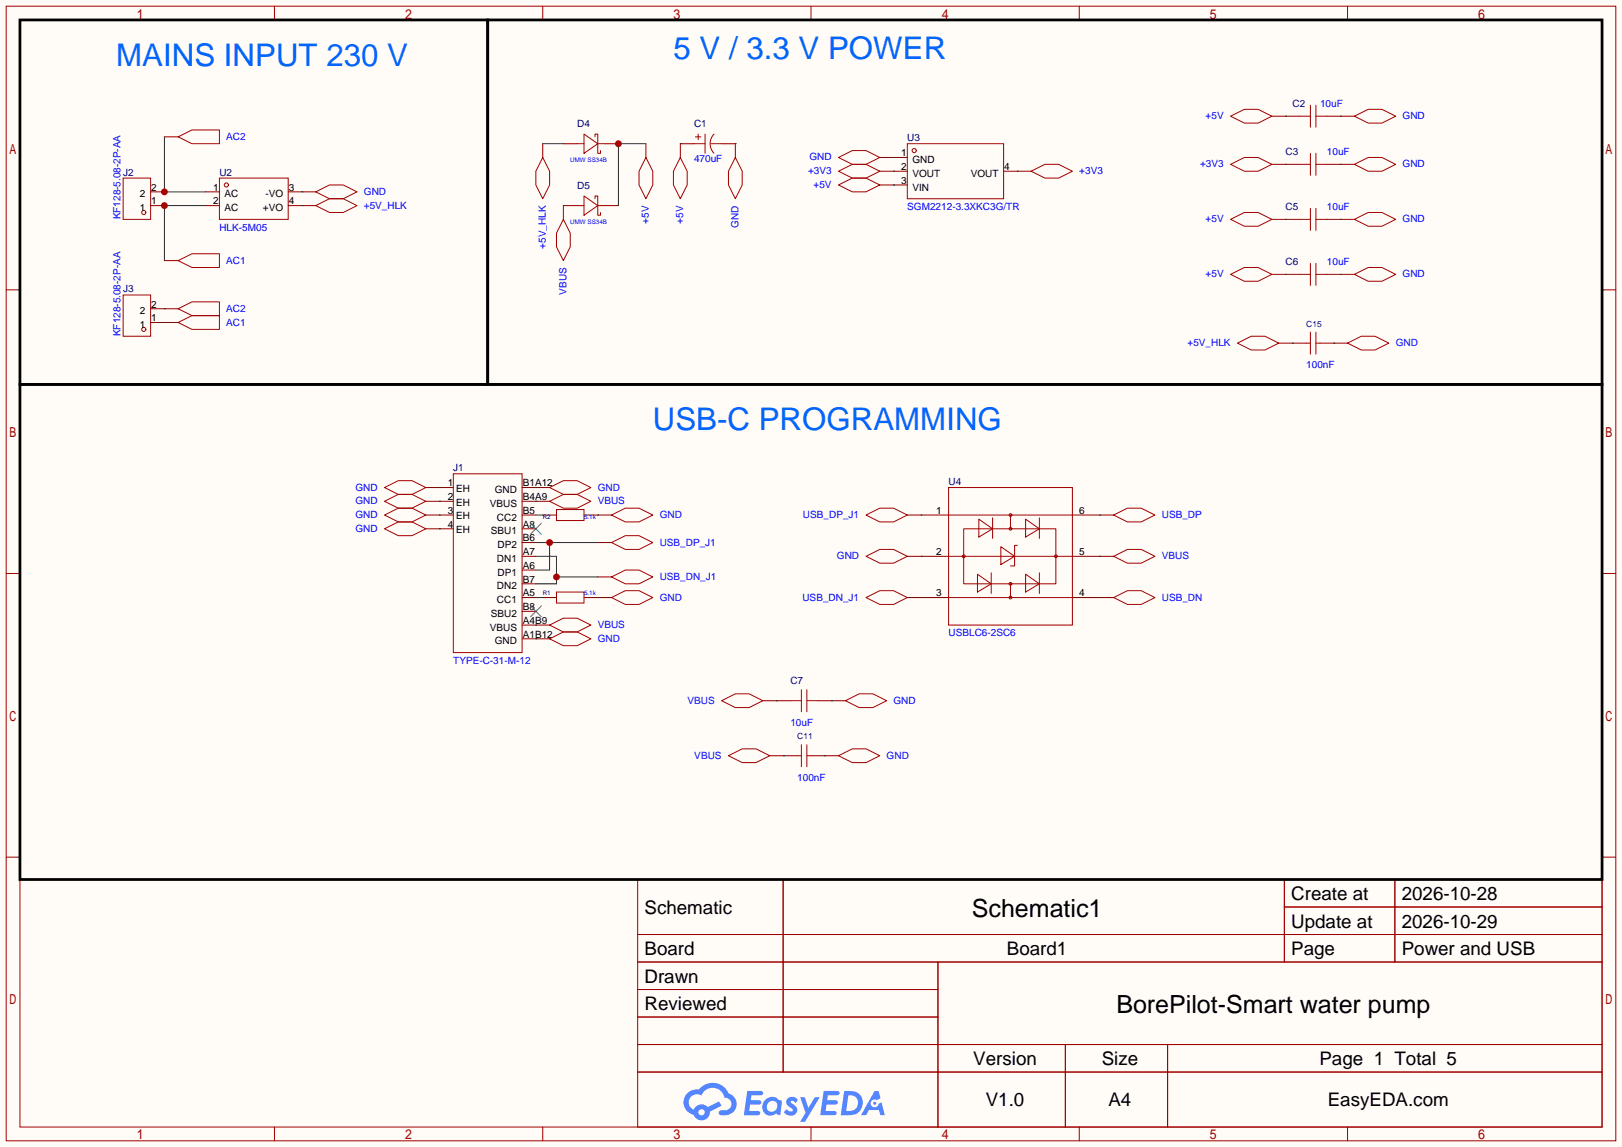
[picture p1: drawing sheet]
<svg xmlns="http://www.w3.org/2000/svg" width="299mm" height="212mm" viewBox="0 0 299 212" stroke-linecap="round" stroke-linejoin="round" font-family="sans-serif">
<path d="M0 0h299.5v211.8h-299.5z" fill="#fffcf7"/>
<g fill="none" stroke="#a10000" stroke-width=".18">
<path d="M1.1 1.1h297.2v209.6h-297.2zM3.7 3.7h292.1v204.5h-292.1zM50.7 1.1v2.6M100.2 1.1v2.6M149.7 1.1v2.6M199.3 1.1v2.6M248.8 1.1v2.6M1.1 53.5h2.6M295.8 53.5h2.5M1.1 105.9h2.6M295.8 105.9h2.5M1.1 158.3h2.6"/>
<path d="M295.8 158.3h2.5M117.7 162.4h178.1v45.8h-178.1zM117.7 172.6h178.1M117.7 177.7h178.1M144.6 162.4v35.6M173.2 177.7v30.5M237.1 162.4v15.3M237.1 167.5h58.7M257.5 162.4v15.3M117.7 182.8h55.5M117.7 192.9h178.1M117.7 187.8h55.5"/>
<path d="M117.7 198h178.1M196.7 192.9v15.3M215.6 192.9v15.3M50.7 208.2v2.5M100.2 208.2v2.5M149.7 208.2v2.5M199.3 208.2v2.5M248.8 208.2v2.5"/>
</g>
<g fill="#5487ff">
<path d="M145.5 202.8a1.3 1.3 0 0 1 1.8 .3l-.4 .6a.54 .54 0 0 0-.9-.2l.1 .2a1.58 1.58 0 0 1 1.1 1.6 1.43 1.43 0 0 1-2.5 .1l.5-.6a.64 .64 0 0 0 .5 .5 .64 .64 0 0 0 .7-.3l-.2-.2a1.6 1.6 0 0 1-1-1.6z"/>
<path d="M147.7 202.7h.9l.7 1.9 1.1-1.9h.9l-2.7 4.5h-.9l1-1.7z"/>
<path d="M138 201.5h1.6a1.31 1.31 0 0 1 1.2 .2 .4 .4 0 0 1-.3 .6h-1.8l-.1 .9h1.6a.4 .4 0 0 1 .4 .4 .4 .4 0 0 1-.4 .4h-1.7l-.2 1.2h.8a1.23 1.23 0 0 1 1.2 .2 .39 .39 0 0 1-.3 .6h-2.7z"/>
<path d="M152.1 201.5h1.6a1.32 1.32 0 0 1 1.3 .2 .39 .39 0 0 1-.4 .6h-1.7l-.2 .9h1.7a.4 .4 0 0 1 .3 .4 .4 .4 0 0 1-.4 .4h-1.7l-.2 1.2h.8a1.23 1.23 0 0 1 1.2 .2 .39 .39 0 0 1-.3 .6h-2.7z"/>
<path d="M161.5 201.5h.7l.4 1.3-.7 .4a.75 .75 0 0 0-1.1 .3 .75 .75 0 0 0 .5 1 .75 .75 0 0 0 .9-.6l.6-.3 .6 2.4h-.9l-.2-1h-1.9l-.5 1h-.9z"/>
<path d="M155.9 201.5l-.7 4.5h1.5a2.27 2.27 0 0 0 2.6-2.3 2.27 2.27 0 0 0-2.7-2.2zM156.6 202.3a1.5 1.5 0 0 1 1.8 1.5 1.5 1.5 0 0 1-1.9 1.4h-.3z"/>
<path d="M141.3 203.1a1.62 1.62 0 0 0-.4 2.1 1.62 1.62 0 0 0 2 .7l.4-.3 .3 .3 .5 .1 .3-2.5-.2-.3h-.4a1.58 1.58 0 0 0-2.5-.1zM141.9 203.6a.99 .99 0 0 1 1.6 .3 .99 .99 0 0 1-.9 1.4 .94 .94 0 0 1-1-.5 .94 .94 0 0 1 .3-1.2z"/>
<path d="M126.9 201.9a2.37 2.37 0 0 0 1.2 4 1.54 1.54 0 0 0 1.7 1 1.54 1.54 0 0 0 1.3-1.6l2.1-1.1-.5-.8-2 1.1a1.57 1.57 0 0 0-2.6 .4 1.5 1.5 0 0 1-.8-2.1 1.5 1.5 0 0 1 2.2-.5 2.23 2.23 0 0 1 2.3-1.4 2.23 2.23 0 0 1 2 1.8 1.16 1.16 0 0 1 1.2 1.1 1.16 1.16 0 0 1-1 1.3h-.7a.47 .47 0 0 0-.6 .3 .47 .47 0 0 0 .4 .6 2.23 2.23 0 0 0 2.3-.7 2.23 2.23 0 0 0 .4-2.3 2.16 2.16 0 0 0-1.3-1.1 3.2 3.2 0 0 0-5.4-.7l-1.2 .1zM129 205.4a.58 .58 0 0 1 1.1 0 .58 .58 0 0 1-1.1 0z"/>
<circle cx="161.5" cy="203.8" r=".28"/>
</g>
<g fill="none" stroke="#a10000" stroke-width=".18">
<path d="M241.9 19.4v4.1M243 19.4v4.1M22.7 32.9h5.1v7.6h-5.1zM40.5 32.9h12.7v7.6h-12.7zM58.3 35.4l2.5-1.2h2.6l2.5 1.2-2.5 1.3h-2.6zM58.3 38l2.5-1.3h2.6l2.5 1.3-2.5 1.2h-2.6zM106.6 26.5h1.2M106.6 38h1.2M107.8 24.8l2.6 1.7-2.6 1.8zM107.8 36.2l2.6 1.8-2.6 1.8zM109.9 25.3v-.5h.5v3.5h.5v-.5M109.9 36.7v-.5h.5v3.6h.5v-.6"/>
<path d="M110.4 26.5h1.2M110.4 38h1.2M128.1 26.5h2.1M128.4 25.3h1M128.9 24.8v1M130.2 24.8v3.5M131.2 26.5h2M131.8 24.8a2.54 2.54 0 0 0 0 3.5M167.5 26.5h17.8v10.2h-17.8zM239.9 21.5h2M239.9 30.4h2M241.9 28.3v4.1"/>
<path d="M241.9 38.5v4M243 21.5h2M243 28.3v4.1M243 38.5v4M243 30.4h2M22.7 54.5h5.1v7.6h-5.1zM239.9 50.7h2M239.9 40.5h2M241.9 48.6v4.1M243 48.6v4.1M243 50.7h2M243 40.5h2"/>
<path d="M241.2 63.4h.7M241.9 61.3v4.1M243 61.3v4.1M243 63.4h.7M83.7 87.5h12.7v33h-12.7zM102.7 94.1h5.1v2h-5.1zM175.1 90h22.9v25.4h-22.9zM175.1 95.1h22.9M177.9 97.7h17v10.1h-17zM180.7 95.9l2.6 1.8-2.6 1.5zM183.3 95.6v3.8M186.6 95.1v2.6"/>
<path d="M189.4 95.9l2.5 1.8-2.5 1.5zM191.9 95.6v3.8M102.7 109.3h5.1v2.1h-5.1zM175.1 110.4h22.9M175.1 102.7h22.9M180.5 106l2.5 1.8-2.5 1.5zM183 105.8v3.8M184.8 101l2.5 1.7-2.5 1.6zM186.6 107.8v2.6M187.8 100.7h-.5v3.8h-.7M189.4 106l2.5 1.8-2.5 1.5zM191.9 105.8v3.8"/>
<path d="M145.9 129.4h2.1M147.2 139.6h.8M148 127.4v4M148 137.5v4.1M149 129.4h2M149 127.4v4M149 137.5v4.1M149 139.6h.7"/>
<circle cx="26.5" cy="39.2" r=".38"/>
<circle cx="41.8" cy="34.2" r=".38"/>
<circle cx="168.8" cy="27.8" r=".38"/>
<circle cx="26.5" cy="60.8" r=".38"/>
<circle cx="186.6" cy="95.1" r=".25"/>
<circle cx="186.6" cy="97.7" r=".25"/>
<circle cx="177.9" cy="102.7" r=".25"/>
<circle cx="186.6" cy="107.8" r=".25"/>
<circle cx="186.6" cy="110.4" r=".25"/>
<circle cx="194.9" cy="102.7" r=".25"/>
</g>
<g fill="none" stroke="#870000" stroke-width=".18">
<path d="M27.8 38h2.6M27.8 35.4h2.6M38 38h2.5M38 35.4h2.5M53.2 38h5.1M53.2 35.4h5.1M104 38h2.6M104 26.5h2.6M111.6 38h2.6M111.6 26.5h2.6M125.6 26.5h2.5M133.2 26.5h2.6"/>
<path d="M165 31.6h2.5M165 34.2h2.5M165 29.1h2.5M185.3 31.6h2.5M237.4 21.5h2.5M237.4 30.4h2.5M245 21.5h2.5M245 30.4h2.5M27.8 59.6h2.6M27.8 57h2.6M237.4 50.7h2.5M237.4 40.5h2.5"/>
<path d="M245 50.7h2.5M245 40.5h2.5M238.6 63.4h2.6M243.7 63.4h2.6M81.2 97.7h2.5M81.2 95.1h2.5M81.2 92.6h2.5M81.2 90h2.5M96.4 97.7h2.5M96.4 95.1h2.5M96.4 92.6h2.5M96.4 90h2.5"/>
<path d="M100.2 95.1h2.5M107.8 95.1h2.6M170.1 95.1h5M198 95.1h5.1M96.4 118h2.5M96.4 115.4h2.5M96.4 112.9h2.5M96.4 110.4h2.5M96.4 107.8h2.5M96.4 105.3h2.5M96.4 102.7h2.5M96.4 100.2h2.5"/>
<path d="M100.2 110.4h2.5M107.8 110.4h2.6M170.1 110.4h5M170.1 102.7h5M198 110.4h5.1M198 102.7h5.1M143.4 129.4h2.5M144.7 139.6h2.5M149.7 139.6h2.6M151 129.4h2.5"/>
</g>
<path d="M97.9 96.6l2 2.1M99.9 96.6l-2 2.1M97.9 111.9l2 2M99.9 111.9l-2 2" fill="none" stroke="#3c3" stroke-width=".18"/>
<path d="M30.4 25.3v10.1h7.6M55.8 35.4h.1M55.8 38h.1" fill="none" stroke="#008700" stroke-width=".18"/>
<circle cx="30.4" cy="35.4" r=".63" fill="#c00"/>
<path d="M38 38h-7.6v10.1" fill="none" stroke="#008700" stroke-width=".18"/>
<circle cx="30.4" cy="38" r=".63" fill="#c00"/>
<path d="M30.4 25.3h2.5M119.3 26.5v2.6M30.4 57h2.5M30.4 59.6h2.5M30.4 48.1h2.5" fill="none" stroke="#870000" stroke-width=".18"/>
<path d="M32.9 25.3l2.5-1.3h5.1v2.5h-5.1zM119.3 29.1l1.2 2.5v2.6l-1.2 2.5-1.3-2.5v-2.6zM32.9 57l2.5-1.2h5.1v2.5h-5.1zM32.9 59.6l2.5-1.3h5.1v2.5h-5.1zM32.9 48.1l2.5-1.2h5.1v2.5h-5.1z" fill="none" stroke="#a10000" stroke-width=".18"/>
<path d="M119.3 26.5h-5.1v11.5M30.4 57h.1M30.4 59.6h.1" fill="none" stroke="#008700" stroke-width=".18"/>
<path d="M3.7 3.7h86.3v67.3h-86.3z" fill="none" stroke="#000" stroke-width=".51"/>
<circle cx="114.2" cy="26.5" r=".63" fill="#c00"/>
<g fill="none" stroke="#870000" stroke-width=".18">
<path d="M100.2 26.5v2.6M104 38v2.5M125.6 26.5v2.6M135.8 26.5v2.6M162.4 34.2h2.6M162.4 29.1h2.6M234.8 21.5h2.6M247.5 21.5h2.6M247.5 30.4h2.6M234.8 50.7h2.6M234.8 40.5h2.6M247.5 50.7h2.6"/>
<path d="M247.5 40.5h2.6M236.1 63.4h2.5M246.3 63.4h2.5M78.6 95.1h2.6M78.6 97.7h2.6M78.6 92.6h2.6M78.6 90h2.6M98.9 92.6h2.6M98.9 90h2.6M110.4 95.1h2.5M98.9 118h2.6M98.9 115.4h2.6"/>
<path d="M110.4 110.4h2.5M167.5 102.7h2.6M203.1 102.7h2.5M140.8 129.4h2.6M142.1 139.6h2.6M152.3 139.6h2.5M153.5 129.4h2.6"/>
</g>
<g fill="none" stroke="#a10000" stroke-width=".18">
<path d="M100.2 29.1l1.3 2.5v2.6l-1.3 2.5-1.3-2.5v-2.6zM125.6 29.1l1.3 2.5v2.6l-1.3 2.5-1.3-2.5v-2.6zM135.8 29.1l1.2 2.5v2.6l-1.2 2.5-1.3-2.5v-2.6zM154.8 34.2l2.6-1.3h2.5l2.5 1.3-2.5 1.2h-2.5zM154.8 29.1l2.6-1.3h2.5l2.5 1.3-2.5 1.3h-2.5zM227.2 21.5l2.5-1.3h2.6l2.5 1.3-2.5 1.2h-2.6zM250.1 30.4l2.5-1.3h2.5l2.6 1.3-2.6 1.2h-2.5zM250.1 21.5l2.5-1.3h2.5l2.6 1.3-2.6 1.2h-2.5zM104 40.5l1.3 2.6v2.5l-1.3 2.5-1.3-2.5v-2.5zM227.2 40.5l2.5-1.3h2.6l2.5 1.3-2.5 1.3h-2.6zM227.2 50.7l2.5-1.3h2.6l2.5 1.3-2.5 1.2h-2.6zM250.1 50.7l2.5-1.3h2.5l2.6 1.3-2.6 1.2h-2.5z"/>
<path d="M250.1 40.5l2.5-1.3h2.5l2.6 1.3-2.6 1.3h-2.5zM228.5 63.4l2.5-1.3h2.6l2.5 1.3-2.5 1.2h-2.6zM248.8 63.4l2.5-1.3h2.6l2.5 1.3-2.5 1.2h-2.6zM71 97.7l2.5-1.3h2.6l2.5 1.3-2.5 1.2h-2.6zM71 92.6l2.5-1.3h2.6l2.5 1.3-2.5 1.3h-2.6zM71 90l2.5-1.2h2.6l2.5 1.2-2.5 1.3h-2.6zM71 95.1l2.5-1.2h2.6l2.5 1.2-2.5 1.3h-2.6zM101.5 90l2.5-1.2h2.6l2.5 1.2-2.5 1.3h-2.6zM101.5 92.6l2.5-1.3h2.6l2.5 1.3-2.5 1.3h-2.6zM112.9 95.1l2.5-1.2h2.6l2.5 1.2-2.5 1.3h-2.6zM101.5 118l2.5-1.3h2.6l2.5 1.3-2.5 1.3h-2.6zM101.5 115.4l2.5-1.2h2.6l2.5 1.2-2.5 1.3h-2.6z"/>
<path d="M112.9 110.4l2.5-1.3h2.6l2.5 1.3-2.5 1.2h-2.6zM159.9 102.7l2.5-1.2h2.6l2.5 1.2-2.5 1.3h-2.6zM205.6 102.7l2.6-1.2h2.5l2.5 1.2-2.5 1.3h-2.5zM133.2 129.4l2.6-1.3h2.5l2.5 1.3-2.5 1.3h-2.5zM134.5 139.6l2.5-1.3h2.6l2.5 1.3-2.5 1.2h-2.6zM154.8 139.6l2.6-1.3h2.5l2.5 1.3-2.5 1.2h-2.5zM156.1 129.4l2.5-1.3h2.6l2.5 1.3-2.5 1.3h-2.6z"/>
</g>
<g fill="none" stroke="#008700" stroke-width=".18">
<path d="M100.2 26.5h3.8M104 38h.1M125.6 26.5h.1M135.8 26.5h.1M165 29.1h.1M165 34.2h.1M237.4 21.5h.1M247.5 21.5h.1M247.5 30.4h.1M237.4 40.5h.1M237.4 50.7h.1M247.5 40.5h.1"/>
<path d="M247.5 50.7h.1M238.6 63.4h.1M246.3 63.4h.1M81.2 90h.1M81.2 92.6h.1M81.2 95.1h.1M81.2 97.7h.1M98.9 92.6h.1M98.9 90h.1M98.9 95.1h1.3M110.4 95.1h.1M98.9 118h.1"/>
<path d="M98.9 115.4h.1M98.9 110.4h1.3M98.9 100.2h11.5M101.5 100.2v5.1h-2.6M110.4 110.4h.1M203.1 102.7h.1"/>
</g>
<path d="M90 3.7h205.8v67.3h-205.8z" fill="none" stroke="#000" stroke-width=".51"/>
<circle cx="101.5" cy="100.2" r=".63" fill="#c00"/>
<path d="M98.9 102.7h3.8v5.1h-3.8M102.7 106.6h7.7" fill="none" stroke="#008700" stroke-width=".18"/>
<circle cx="102.7" cy="106.6" r=".63" fill="#c00"/>
<path d="M162.4 31.6h2.6M187.8 31.6h2.6M234.8 30.4h2.6M167.5 95.1h2.6M203.1 95.1h2.5M110.4 100.2h2.5M110.4 106.6h2.5M167.5 110.4h2.6M203.1 110.4h2.5" fill="none" stroke="#870000" stroke-width=".18"/>
<path d="M154.8 31.6l2.6-1.2h2.5l2.5 1.2-2.5 1.3h-2.5zM190.4 31.6l2.5-1.2h2.6l2.5 1.2-2.5 1.3h-2.6zM227.2 30.4l2.5-1.3h2.6l2.5 1.3-2.5 1.2h-2.6zM159.9 95.1l2.5-1.2h2.6l2.5 1.2-2.5 1.3h-2.6zM205.6 95.1l2.6-1.2h2.5l2.5 1.2-2.5 1.3h-2.5zM112.9 100.2l2.5-1.3h2.6l2.5 1.3-2.5 1.3h-2.6zM112.9 106.6l2.5-1.3h2.6l2.5 1.3-2.5 1.2h-2.6zM159.9 110.4l2.5-1.3h2.6l2.5 1.3-2.5 1.2h-2.6zM205.6 110.4l2.6-1.3h2.5l2.5 1.3-2.5 1.2h-2.5z" fill="none" stroke="#a10000" stroke-width=".18"/>
<path d="M165 31.6h.1M187.8 31.6h.1M237.4 30.4h.1M170.1 95.1h.1M203.1 95.1h.1M170.1 110.4h.1M170.1 102.7h.1M203.1 110.4h.1M143.4 129.4h.1M144.7 139.6h.1M152.3 139.6h.1M153.5 129.4h.1" fill="none" stroke="#008700" stroke-width=".18"/>
<path d="M3.7 71h292.1v91.4h-292.1z" fill="none" stroke="#000" stroke-width=".51"/>
<g font-size="5.8" fill="#06f">
<text x="124.3" y="10.8">5 V / 3.3 V POWER</text>
<text x="21.5" y="12.1">MAINS INPUT 230 V</text>
<text x="120.5" y="79.4">USB-C PROGRAMMING</text>
</g>
<g font-size="4.6">
<text x="179.4" y="169.4">Schematic1</text>
<text x="206.1" y="187.1">BorePilot-Smart water pump</text>
</g>
<g font-size="3.5">
<text x="238.4" y="166.2">Create at</text>
<text x="258.8" y="166.2">2026-10-28</text>
<text x="119" y="168.8">Schematic</text>
<text x="238.4" y="171.3">Update at</text>
<text x="258.8" y="171.3">2026-10-29</text>
<text x="119" y="176.4">Board</text>
<text x="185.9" y="176.4">Board1</text>
<text x="238.4" y="176.4">Page</text>
<text x="258.8" y="176.4">Power and USB</text>
<text x="119" y="181.5">Drawn</text>
<text x="119" y="186.6">Reviewed</text>
<text x="179.7" y="196.7">Version</text>
<text x="203.4" y="196.7">Size</text>
<text x="243.6" y="196.7">Page 1 Total 5</text>
<text x="182" y="204.3">V1.0</text>
<text x="204.7" y="204.3">A4</text>
<text x="245.1" y="204.3">EasyEDA.com</text>
</g>
<g font-size="1.8" fill="#000080">
<text x="106.6" y="23.5">D4</text>
<text x="128.1" y="23.5">C1</text>
<text x="238.6" y="19.7">C2</text>
<text x="167.5" y="26.1">U3</text>
<text x="237.4" y="28.6">C3</text>
<text x="22.7" y="32.4">J2</text>
<text x="40.5" y="32.4">U2</text>
<text x="106.6" y="35">D5</text>
<text x="237.4" y="38.8">C5</text>
<text x="237.4" y="48.9">C6</text>
<text x="22.7" y="54">J3</text>
<text x="83.7" y="87">J1</text>
<text x="175.1" y="89.6">U4</text>
<text x="145.9" y="126.4">C7</text>
</g>
<g font-size="1.8" fill="#00f">
<text x="222.6" y="22">+5V</text>
<text x="243.7" y="19.7">10uF</text>
<text x="259" y="22">GND</text>
<text x="41.8" y="25.8">AC2</text>
<text x="128.1" y="29.9">470uF</text>
<text x="149.4" y="29.6">GND</text>
<text x="245" y="28.6">10uF</text>
<text x="67.2" y="36">GND</text>
<text x="149.2" y="32.2">+3V3</text>
<text x="150.2" y="34.7">+5V</text>
<text x="199.3" y="32.2">+3V3</text>
<text x="221.6" y="30.9">+3V3</text>
<text x="259" y="30.9">GND</text>
<text x="22.3" y="40.5" transform="rotate(-90 22.3 40.5)">KF128-5.08-2P-AA</text>
<text x="67.2" y="38.5">+5V_HLK</text>
<text x="119.8" y="41.3" transform="rotate(-90 119.8 41.3)">+5V</text>
<text x="126.2" y="41.3" transform="rotate(-90 126.2 41.3)">+5V</text>
<text x="167.5" y="38.8">SGM2212-3.3XKC3G/TR</text>
<text x="222.6" y="41.1">+5V</text>
<text x="245" y="38.8">10uF</text>
<text x="259" y="41.1">GND</text>
<text x="40.5" y="42.6">HLK-5M05</text>
<text x="100.8" y="45.9" transform="rotate(-90 100.8 45.9)">+5V_HLK</text>
<text x="136.3" y="42.1" transform="rotate(-90 136.3 42.1)">GND</text>
<text x="41.8" y="48.7">AC1</text>
<text x="222.6" y="51.2">+5V</text>
<text x="245" y="48.9">10uF</text>
<text x="259" y="51.2">GND</text>
<text x="41.8" y="57.6">AC2</text>
<text x="104.6" y="54.4" transform="rotate(-90 104.6 54.4)">VBUS</text>
<text x="22.3" y="62.1" transform="rotate(-90 22.3 62.1)">KF128-5.08-2P-AA</text>
<text x="41.8" y="60.1">AC1</text>
<text x="219.2" y="63.9">+5V_HLK</text>
<text x="257.7" y="63.9">GND</text>
<text x="241.2" y="68">100nF</text>
<text x="65.6" y="93.1">GND</text>
<text x="65.6" y="90.6">GND</text>
<text x="65.6" y="95.7">GND</text>
<text x="110.4" y="90.6">GND</text>
<text x="110.4" y="93.1">VBUS</text>
<text x="121.8" y="95.7">GND</text>
<text x="148.3" y="95.7">USB_DP_J1</text>
<text x="214.5" y="95.7">USB_DP</text>
<text x="65.6" y="98.2">GND</text>
<text x="121.8" y="100.8">USB_DP_J1</text>
<text x="121.8" y="107.1">USB_DN_J1</text>
<text x="154.5" y="103.3">GND</text>
<text x="214.5" y="103.3">VBUS</text>
<text x="121.8" y="110.9">GND</text>
<text x="148.2" y="110.9">USB_DN_J1</text>
<text x="214.5" y="110.9">USB_DN</text>
<text x="110.4" y="118.5">GND</text>
<text x="110.4" y="116">VBUS</text>
<text x="175.1" y="117.5">USBLC6-2SC6</text>
<text x="83.7" y="122.6">TYPE-C-31-M-12</text>
<text x="126.9" y="130">VBUS</text>
<text x="165" y="130">GND</text>
<text x="145.9" y="134">10uF</text>
<text x="128.2" y="140.1">VBUS</text>
<text x="163.7" y="140.1">GND</text>
<text x="147.2" y="144.2">100nF</text>
</g>
<g font-size="1.8">
<text x="166.4" y="28.9">1</text>
<text x="27.9" y="35.2">2</text>
<text x="39.4" y="35.2">1</text>
<text x="53.3" y="35.2">3</text>
<text x="166.4" y="33.9">3</text>
<text x="166.4" y="31.4">2</text>
<text x="168.5" y="35.2">VIN</text>
<text x="168.5" y="32.7">VOUT</text>
<text x="168.5" y="30.1">GND</text>
<text x="179.2" y="32.7">VOUT</text>
<text x="185.4" y="31.4">4</text>
<text x="25.8" y="39">1</text>
<text x="25.8" y="36.5">2</text>
<text x="27.9" y="37.7">1</text>
<text x="39.4" y="37.7">2</text>
<text x="41.5" y="36.5">AC</text>
<text x="41.5" y="39">AC</text>
<text x="48.5" y="39">+VO</text>
<text x="49" y="36.5">-VO</text>
<text x="53.3" y="37.7">4</text>
<text x="25.8" y="58.1">2</text>
<text x="27.9" y="59.3">1</text>
<text x="27.9" y="56.8">2</text>
<text x="25.8" y="60.6">1</text>
<text x="82.7" y="89.8">1</text>
<text x="96.5" y="89.8">B1A12</text>
<text x="82.7" y="94.9">3</text>
<text x="82.7" y="92.4">2</text>
<text x="84.2" y="95.9">EH</text>
<text x="84.2" y="93.4">EH</text>
<text x="84.2" y="90.8">EH</text>
<text x="90.4" y="93.6">VBUS</text>
<text x="91.3" y="91.1">GND</text>
<text x="96.5" y="94.9">B5</text>
<text x="96.5" y="92.4">B4A9</text>
<text x="172.8" y="94.9">1</text>
<text x="199.3" y="94.9">6</text>
<text x="82.7" y="97.4">4</text>
<text x="84.2" y="98.4">EH</text>
<text x="90.6" y="98.7">SBU1</text>
<text x="91.8" y="96.2">CC2</text>
<text x="91.9" y="101.2">DP2</text>
<text x="96.5" y="100">B6</text>
<text x="96.5" y="97.4">A8</text>
<text x="91.8" y="103.8">DN1</text>
<text x="91.9" y="106.3">DP1</text>
<text x="96.5" y="107.6">B7</text>
<text x="96.5" y="105.1">A6</text>
<text x="96.5" y="102.5">A7</text>
<text x="172.8" y="102.5">2</text>
<text x="199.3" y="102.5">5</text>
<text x="90.6" y="113.9">SBU2</text>
<text x="91.8" y="111.4">CC1</text>
<text x="91.8" y="108.9">DN2</text>
<text x="96.5" y="112.7">B8</text>
<text x="96.5" y="110.1">A5</text>
<text x="172.8" y="110.1">3</text>
<text x="199.3" y="110.1">4</text>
<text x="90.4" y="116.5">VBUS</text>
<text x="91.3" y="119">GND</text>
<text x="96.5" y="117.8">A1B12</text>
<text x="96.5" y="115.2">A4B9</text>
</g>
<g font-size="1.6" fill="#000080">
<text x="241.2" y="60.4">C15</text>
<text x="147.2" y="136.6">C11</text>
</g>
<g font-size="1.2" fill="#00f">
<text x="105.3" y="29.9">UMW SS34B</text>
<text x="105.3" y="41.3">UMW SS34B</text>
<text x="107.8" y="95.9">5.1k</text>
<text x="107.8" y="109.9">5.1k</text>
</g>
<g font-size="1.2" fill="#000080">
<text x="100.2" y="95.9">R2</text>
<text x="100.2" y="109.9">R1</text>
</g>
</svg>
